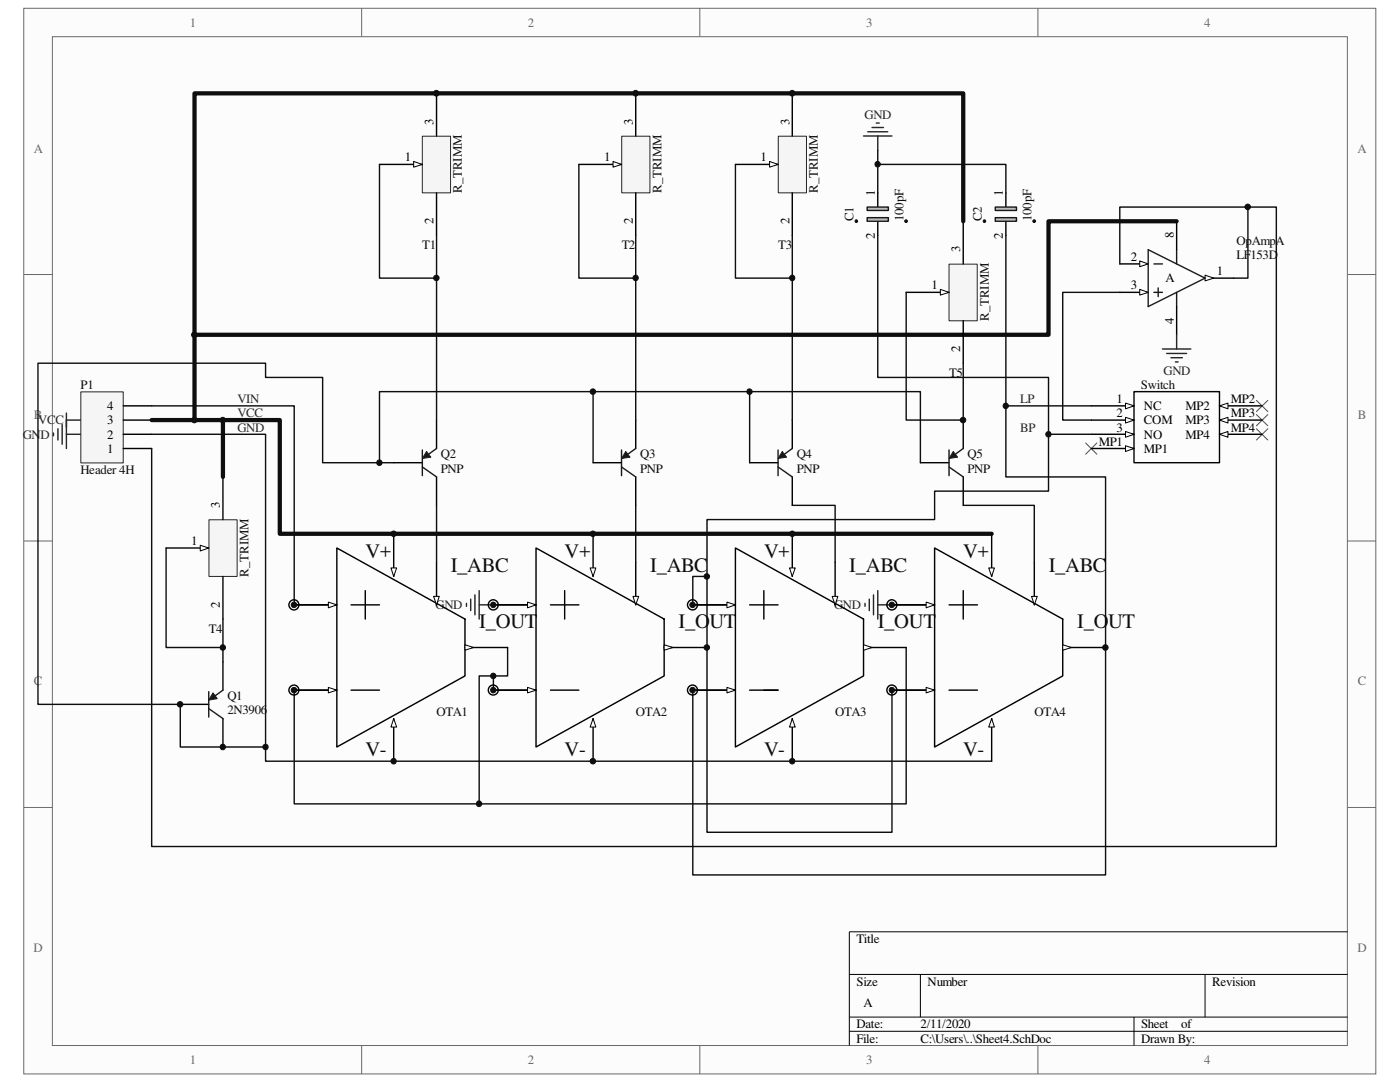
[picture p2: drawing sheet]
<svg xmlns="http://www.w3.org/2000/svg" width="279mm" height="216mm" viewBox="0 0 279 216" stroke-linecap="round" stroke-linejoin="round" font-family="sans-serif">
<path d="M4.8 1.7h269.8v212.6h-269.8z" fill="#fcfcfc"/>
<path d="M4.7 1.7h269.9v212.6h-269.9z" fill="none" stroke="#6a6a6a" stroke-width=".2"/>
<path d="M10.5 7.4h258.4v201.2h-258.4z" fill="#fcfcfc"/>
<g fill="none" stroke="#6a6a6a" stroke-width=".2">
<path d="M10.5 7.3h258.4v201.3h-258.4zM72.2 1.6v5.7M139.7 1.6v5.7M207.1 1.6v5.7M4.7 54.8h5.7M268.9 54.8h5.7M4.7 107.9h5.7M268.9 107.9h5.7M4.7 161.1h5.7M268.9 161.1h5.7M72.2 208.6v5.7M139.7 208.6v5.7"/>
<path d="M207.1 208.6v5.7"/>
</g>
<path d="M169.5 194.4h99.4M183.7 194.4v8.5M240.5 194.4v8.5M268.9 185.9h-99.4v22.7M169.5 202.9h99.4M169.5 205.8h99.4M226.3 202.9v5.7" fill="none" stroke="#000" stroke-width=".2"/>
<path d="M223.5 52.7h5.7" fill="none" stroke="#000" stroke-width=".28"/>
<path d="M227.5 52.1l1.7 .6-1.7 .5z" fill="#fcfcfc"/>
<path d="M227.5 52.1l1.7 .6-1.7 .5z" fill="none" stroke="#000" stroke-width=".2"/>
<path d="M223.5 58.3h5.7" fill="none" stroke="#000" stroke-width=".28"/>
<path d="M227.5 57.7l1.7 .6-1.7 .6z" fill="#fcfcfc"/>
<path d="M227.5 57.7l1.7 .6-1.7 .6z" fill="none" stroke="#000" stroke-width=".2"/>
<path d="M240.5 55.5h5.7" fill="none" stroke="#000" stroke-width=".28"/>
<path d="M240.5 54.9l1.7 .6-1.7 .5z" fill="#fcfcfc"/>
<path d="M240.5 54.9l1.7 .6-1.7 .5z" fill="none" stroke="#000" stroke-width=".2"/>
<path d="M229.2 49.8l11.3 5.7-11.3 5.7zM230.3 52.7h1.7M230.3 58.3h1.7M231.1 57.4v1.8M234.8 49.8v2.9M234.8 58.3v2.9M41.7 138v5.1M44.5 137.7l-2 1.4M41.7 141.4l2.8 2" fill="none" stroke="#1c1c1c" stroke-width=".28"/>
<path d="M234.8 44.2v5.6M234.8 61.2v5.6M44.5 132v5.7M36 140.5h5.7M44.5 143.4v5.7" fill="none" stroke="#000" stroke-width=".28"/>
<path d="M42.5 138.3l.8 1.1-1.6 .3z" fill="#1c1c1c"/>
<path d="M42.5 138.3l.8 1.1-1.6 .3z" fill="none" stroke="#1c1c1c" stroke-width=".2"/>
<path d="M10.7 86.4v.6M11.6 85.6v2.2M12.4 84.7v3.9M13.3 82.4v7.1M13.3 83.8h2.8M13.3 86.7h2.8" fill="none" stroke="#262626" stroke-width=".28"/>
<path d="M175.2 38.5v2.8M175.2 44.2v2.8" fill="none" stroke="#000" stroke-width=".28"/>
<path d="M173.1 43.4h4.2v.8h-4.2z" fill-rule="evenodd" fill="#c0c0c0"/>
<path d="M173.1 43.4h4.2v.8h-4.2z" fill="none" stroke="#1c1c1c" stroke-width=".28"/>
<path d="M173.1 41.3h4.2v.7h-4.2z" fill-rule="evenodd" fill="#c0c0c0"/>
<path d="M173.1 41.3h4.2v.7h-4.2z" fill="none" stroke="#1c1c1c" stroke-width=".28"/>
<circle cx="170.9" cy="44.1" r=".27" fill="#0e0e0e"/>
<circle cx="170.9" cy="44.1" r=".27" fill="none" stroke="#0e0e0e" stroke-width=".2"/>
<circle cx="180.8" cy="44.1" r=".27" fill="#0e0e0e"/>
<circle cx="180.8" cy="44.1" r=".27" fill="none" stroke="#0e0e0e" stroke-width=".2"/>
<path d="M200.7 38.5v2.8M200.7 44.2v2.8" fill="none" stroke="#000" stroke-width=".28"/>
<path d="M198.6 43.4h4.3v.8h-4.3z" fill-rule="evenodd" fill="#c0c0c0"/>
<path d="M198.6 43.4h4.3v.8h-4.3z" fill="none" stroke="#1c1c1c" stroke-width=".28"/>
<path d="M198.6 41.3h4.3v.7h-4.3z" fill-rule="evenodd" fill="#c0c0c0"/>
<path d="M198.6 41.3h4.3v.7h-4.3z" fill="none" stroke="#1c1c1c" stroke-width=".28"/>
<circle cx="196.5" cy="44.1" r=".27" fill="#0e0e0e"/>
<circle cx="196.5" cy="44.1" r=".27" fill="none" stroke="#0e0e0e" stroke-width=".2"/>
<circle cx="206.4" cy="44.1" r=".28" fill="#0e0e0e"/>
<circle cx="206.4" cy="44.1" r=".28" fill="none" stroke="#0e0e0e" stroke-width=".2"/>
<path d="M172.3 27.1h5.7M173.2 26.3h4M174 25.4h2.3M174.9 24.6h.6M175.2 27.1v2.9M232 69.6h5.7M232.8 70.5h4M233.7 71.4h2.3M234.6 72.2h.5M234.8 66.8v2.8" fill="none" stroke="#262626" stroke-width=".28"/>
<path d="M175.2 32.8h25.5v5.7M175.2 30v8.5" fill="none" stroke="#0e0e0e" stroke-width=".28"/>
<path d="M250.7 79.9l2.3 2.2M253 79.9l-2.3 2.2M216.7 88.4l2.2 2.2M218.9 88.4l-2.2 2.2M250.7 82.7l2.3 2.3M250.7 85.6l2.3 2.2M253 82.7l-2.3 2.3M253 85.6l-2.3 2.2" fill="none" stroke="#4c4c4c" stroke-width=".2"/>
<path d="M234.8 44.2h-25.5v22.6h-170.5v17" fill="none" stroke="#0e0e0e" stroke-width=".85"/>
<path d="M226.3 78.1h17.1v14.2h-17.1zM217.8 81h8.5" fill="none" stroke="#000" stroke-width=".28"/>
<path d="M224.6 80.4l1.7 .6-1.7 .6z" fill="#fcfcfc"/>
<path d="M224.6 80.4l1.7 .6-1.7 .6z" fill="none" stroke="#000" stroke-width=".2"/>
<path d="M217.8 83.8h8.5" fill="none" stroke="#000" stroke-width=".28"/>
<path d="M224.6 83.3l1.7 .5-1.7 .6z" fill="#fcfcfc"/>
<path d="M224.6 83.3l1.7 .5-1.7 .6z" fill="none" stroke="#000" stroke-width=".2"/>
<path d="M217.8 86.7h8.5" fill="none" stroke="#000" stroke-width=".28"/>
<path d="M224.6 86.1l1.7 .6-1.7 .5z" fill="#fcfcfc"/>
<path d="M224.6 86.1l1.7 .6-1.7 .5z" fill="none" stroke="#000" stroke-width=".2"/>
<path d="M217.8 89.5h8.5" fill="none" stroke="#000" stroke-width=".28"/>
<path d="M224.6 88.9l1.7 .6-1.7 .6z" fill="#fcfcfc"/>
<path d="M224.6 88.9l1.7 .6-1.7 .6z" fill="none" stroke="#000" stroke-width=".2"/>
<path d="M243.4 81h8.5" fill="none" stroke="#000" stroke-width=".28"/>
<path d="M243.4 81l1.7-.6v1.2z" fill="#fcfcfc"/>
<path d="M243.4 81l1.7-.6v1.2z" fill="none" stroke="#000" stroke-width=".2"/>
<path d="M243.4 83.8h8.5" fill="none" stroke="#000" stroke-width=".28"/>
<path d="M243.4 83.8l1.7-.5v1.1z" fill="#fcfcfc"/>
<path d="M243.4 83.8l1.7-.5v1.1z" fill="none" stroke="#000" stroke-width=".2"/>
<path d="M243.4 86.7h8.5" fill="none" stroke="#000" stroke-width=".28"/>
<path d="M243.4 86.7l1.7-.6v1.1z" fill="#fcfcfc"/>
<path d="M243.4 86.7l1.7-.6v1.1z" fill="none" stroke="#000" stroke-width=".2"/>
<path d="M16.2 78.2h8.4v14.2h-8.4z" fill="#f5f5f5"/>
<path d="M16.1 78.2h8.5v14.2h-8.5z" fill="none" stroke="#262626" stroke-width=".2"/>
<path d="M24.6 89.5h5.7M24.6 86.7h5.7M24.6 83.8h5.7M24.6 81h5.7" fill="none" stroke="#000" stroke-width=".28"/>
<path d="M223.5 52.7v-11.4h31.2v127.6h-224.4v-79.4M249 41.3v14.2h-2.8" fill="none" stroke="#0e0e0e" stroke-width=".28"/>
<path d="M84.3 27.2h5.6v11.3h-5.6z" fill="#f5f5f5"/>
<path d="M84.3 27.2h5.6v11.3h-5.6z" fill="none" stroke="#262626" stroke-width=".2"/>
<path d="M87.1 18.6v8.5M75.7 32.8h8.6M87.1 38.5v8.5" fill="none" stroke="#000" stroke-width=".28"/>
<path d="M82.5 32.2l1.8 .6-1.8 .6z" fill="#fcfcfc"/>
<path d="M82.5 32.2l1.8 .6-1.8 .6z" fill="none" stroke="#000" stroke-width=".2"/>
<path d="M124.1 27.2h5.6v11.3h-5.6z" fill="#f5f5f5"/>
<path d="M124.1 27.2h5.6v11.3h-5.6z" fill="none" stroke="#262626" stroke-width=".2"/>
<path d="M126.9 18.6v8.5M115.5 32.8h8.5M126.9 38.5v8.5" fill="none" stroke="#000" stroke-width=".28"/>
<path d="M122.3 32.2l1.7 .6-1.7 .6z" fill="#fcfcfc"/>
<path d="M122.3 32.2l1.7 .6-1.7 .6z" fill="none" stroke="#000" stroke-width=".2"/>
<path d="M155.4 27.2h5.6v11.3h-5.6z" fill="#f5f5f5"/>
<path d="M155.3 27.2h5.7v11.3h-5.7z" fill="none" stroke="#262626" stroke-width=".2"/>
<path d="M158.1 18.6v8.5M146.8 32.8h8.5M158.1 38.5v8.5" fill="none" stroke="#000" stroke-width=".28"/>
<path d="M153.6 32.2l1.7 .6-1.7 .6z" fill="#fcfcfc"/>
<path d="M153.6 32.2l1.7 .6-1.7 .6z" fill="none" stroke="#000" stroke-width=".2"/>
<path d="M41.7 103.8h5.6v11.2h-5.6z" fill="#f5f5f5"/>
<path d="M41.7 103.7h5.6v11.3h-5.6z" fill="none" stroke="#262626" stroke-width=".2"/>
<path d="M44.5 95.2v8.5M33.1 109.3h8.6M44.5 115v8.5" fill="none" stroke="#000" stroke-width=".28"/>
<path d="M40 108.8l1.7 .5-1.7 .6z" fill="#fcfcfc"/>
<path d="M40 108.8l1.7 .5-1.7 .6z" fill="none" stroke="#000" stroke-width=".2"/>
<path d="M78.6 92.3h5.7M87.1 83.8v5.7M87.1 95.2v5.6" fill="none" stroke="#000" stroke-width=".28"/>
<path d="M84.3 89.8v5.1M84.3 93.2l2.8 2M87.1 89.5l-2 1.4" fill="none" stroke="#1c1c1c" stroke-width=".28"/>
<path d="M85.1 90.1l.9 1.1-1.7 .3z" fill="#1c1c1c"/>
<path d="M85.1 90.1l.9 1.1-1.7 .3z" fill="none" stroke="#1c1c1c" stroke-width=".2"/>
<path d="M118.4 92.3h5.6M126.9 83.8v5.7M126.9 95.2v5.6" fill="none" stroke="#000" stroke-width=".28"/>
<path d="M124 89.8v5.1M124 93.2l2.9 2M126.9 89.5l-2 1.4" fill="none" stroke="#1c1c1c" stroke-width=".28"/>
<path d="M124.9 90.1l.8 1.1-1.7 .3z" fill="#1c1c1c"/>
<path d="M124.9 90.1l.8 1.1-1.7 .3z" fill="none" stroke="#1c1c1c" stroke-width=".2"/>
<path d="M183.7 92.3h5.7M192.2 83.8v5.7M192.2 95.2v5.6" fill="none" stroke="#000" stroke-width=".28"/>
<path d="M189.4 89.8v5.1M189.4 93.2l2.8 2M192.2 89.5l-2 1.4" fill="none" stroke="#1c1c1c" stroke-width=".28"/>
<path d="M190.2 90.1l.9 1.1-1.7 .3z" fill="#1c1c1c"/>
<path d="M190.2 90.1l.9 1.1-1.7 .3z" fill="none" stroke="#1c1c1c" stroke-width=".2"/>
<path d="M200.7 47v34h17.1M152.4 137.7h2.9" fill="none" stroke="#0e0e0e" stroke-width=".28"/>
<path d="M149.6 92.3h5.7M158.1 83.8v5.7M158.1 95.2v5.6" fill="none" stroke="#000" stroke-width=".28"/>
<path d="M155.3 89.8v5.1M155.3 93.2l2.8 2M158.1 89.5l-2 1.4" fill="none" stroke="#1c1c1c" stroke-width=".28"/>
<path d="M156.1 90.1l.9 1.1-1.7 .3z" fill="#1c1c1c"/>
<path d="M156.1 90.1l.9 1.1-1.7 .3z" fill="none" stroke="#1c1c1c" stroke-width=".2"/>
<path d="M189.4 52.7h5.6v11.3h-5.6z" fill="#f5f5f5"/>
<path d="M189.4 52.7h5.6v11.3h-5.6z" fill="none" stroke="#262626" stroke-width=".2"/>
<path d="M180.8 58.3h8.6M192.2 44.2v8.5M192.2 64v8.5" fill="none" stroke="#000" stroke-width=".28"/>
<path d="M187.7 57.7l1.7 .6-1.7 .6z" fill="#fcfcfc"/>
<path d="M187.7 57.7l1.7 .6-1.7 .6z" fill="none" stroke="#000" stroke-width=".2"/>
<path d="M30.3 83.8h25.5v22.7h142.1" fill="none" stroke="#0e0e0e" stroke-width=".85"/>
<path d="M175.2 47v28.3h34.1v11.4h8.5M30.3 81h28.4v39.7h8.5M200.7 81v14.2h19.9v79.4h-82.3v-36.9h8.5M209.3 86.7v11.3h-22.8v5.7h-45.4v62.4h36.9v-28.4h8.5M141.1 115h-2.8v5.7h8.5M98.5 134.9v2.8h8.5M98.5 120.7h8.5M101.3 129.2v5.7h-5.7v25.5h-36.9v-22.7h8.5M178 120.7h8.5M180.8 129.2v31.2h-85.2M53 149.1v2.8h144.9" fill="none" stroke="#0e0e0e" stroke-width=".28"/>
<path d="M93.9 119.5v2.3M94.8 118.7v4M95.6 117.9v5.6M173.5 119.5v2.3M174.3 118.7v4M175.2 117.9v5.6M93.1 120.4v.6M95.6 120.7h2.9M172.6 120.4v.6M175.2 120.7h2.8" fill="none" stroke="#262626" stroke-width=".28"/>
<path d="M67.2 109.3l25.6 14.2v11.4l-25.6 14.2zM58.7 120.7h8.5" fill="none" stroke="#000" stroke-width=".28"/>
<path d="M65.5 120.1l1.7 .6-1.7 .6z" fill="#fcfcfc"/>
<path d="M65.5 120.1l1.7 .6-1.7 .6z" fill="none" stroke="#000" stroke-width=".2"/>
<path d="M58.7 137.7h8.5" fill="none" stroke="#000" stroke-width=".28"/>
<path d="M65.5 137.2l1.7 .5-1.7 .6z" fill="#fcfcfc"/>
<path d="M65.5 137.2l1.7 .5-1.7 .6z" fill="none" stroke="#000" stroke-width=".2"/>
<path d="M92.8 129.2h8.5" fill="none" stroke="#000" stroke-width=".28"/>
<path d="M92.8 128.7l1.7 .5-1.7 .6z" fill="#fcfcfc"/>
<path d="M92.8 128.7l1.7 .5-1.7 .6z" fill="none" stroke="#000" stroke-width=".2"/>
<path d="M78.6 106.5v8.5" fill="none" stroke="#000" stroke-width=".28"/>
<path d="M78 113.3h1.2l-.6 1.7z" fill="#fcfcfc"/>
<path d="M78 113.3h1.2l-.6 1.7z" fill="none" stroke="#000" stroke-width=".2"/>
<path d="M78.6 143.4v8.5" fill="none" stroke="#000" stroke-width=".28"/>
<path d="M78.6 143.4l.6 1.7h-1.2z" fill="#fcfcfc"/>
<path d="M78.6 143.4l.6 1.7h-1.2z" fill="none" stroke="#000" stroke-width=".2"/>
<path d="M72.9 117.9v5.6M87.1 112.2v8.5M70.1 120.7h5.6M70.1 137.7h5.6" fill="none" stroke="#000" stroke-width=".28"/>
<path d="M86.5 119h1.2l-.6 1.7z" fill="#fcfcfc"/>
<path d="M86.5 119h1.2l-.6 1.7z" fill="none" stroke="#000" stroke-width=".2"/>
<g fill="none" stroke="#000" stroke-width=".28">
<path d="M107 109.3l25.5 14.2v11.4l-25.5 14.2zM98.5 120.7h8.5"/>
<circle cx="58.6" cy="120.7" r="1"/>
<circle cx="58.7" cy="137.7" r=".99"/>
</g>
<path d="M105.3 120.1l1.7 .6-1.7 .6z" fill="#fcfcfc"/>
<path d="M105.3 120.1l1.7 .6-1.7 .6z" fill="none" stroke="#000" stroke-width=".2"/>
<path d="M98.5 137.7h8.5" fill="none" stroke="#000" stroke-width=".28"/>
<path d="M105.3 137.2l1.7 .5-1.7 .6z" fill="#fcfcfc"/>
<path d="M105.3 137.2l1.7 .5-1.7 .6z" fill="none" stroke="#000" stroke-width=".2"/>
<path d="M132.5 129.2h8.6" fill="none" stroke="#000" stroke-width=".28"/>
<path d="M132.5 128.7l1.8 .5-1.8 .6z" fill="#fcfcfc"/>
<path d="M132.5 128.7l1.8 .5-1.8 .6z" fill="none" stroke="#000" stroke-width=".2"/>
<path d="M118.4 106.5v8.5" fill="none" stroke="#000" stroke-width=".28"/>
<path d="M117.8 113.3h1.1l-.5 1.7z" fill="#fcfcfc"/>
<path d="M117.8 113.3h1.1l-.5 1.7z" fill="none" stroke="#000" stroke-width=".2"/>
<path d="M118.4 143.4v8.5" fill="none" stroke="#000" stroke-width=".28"/>
<path d="M118.4 143.4l.5 1.7h-1.1z" fill="#fcfcfc"/>
<path d="M118.4 143.4l.5 1.7h-1.1z" fill="none" stroke="#000" stroke-width=".2"/>
<path d="M112.7 117.9v5.6M126.9 112.2v8.5M109.9 120.7h5.6M109.9 137.7h5.6" fill="none" stroke="#000" stroke-width=".28"/>
<path d="M126.3 119h1.2l-.6 1.7z" fill="#fcfcfc"/>
<path d="M126.3 119h1.2l-.6 1.7z" fill="none" stroke="#000" stroke-width=".2"/>
<g fill="none" stroke="#000" stroke-width=".28">
<path d="M146.8 109.3l25.5 14.2v11.4l-25.5 14.2zM138.3 120.7h8.5"/>
<circle cx="98.4" cy="120.7" r="1.01"/>
<circle cx="98.4" cy="137.7" r="1"/>
</g>
<path d="M145.1 120.1l1.7 .6-1.7 .6z" fill="#fcfcfc"/>
<path d="M145.1 120.1l1.7 .6-1.7 .6z" fill="none" stroke="#000" stroke-width=".2"/>
<path d="M138.3 137.7h8.5" fill="none" stroke="#000" stroke-width=".28"/>
<path d="M145.1 137.2l1.7 .5-1.7 .6z" fill="#fcfcfc"/>
<path d="M145.1 137.2l1.7 .5-1.7 .6z" fill="none" stroke="#000" stroke-width=".2"/>
<path d="M172.3 129.2h8.5" fill="none" stroke="#000" stroke-width=".28"/>
<path d="M172.3 128.7l1.7 .5-1.7 .6z" fill="#fcfcfc"/>
<path d="M172.3 128.7l1.7 .5-1.7 .6z" fill="none" stroke="#000" stroke-width=".2"/>
<path d="M158.1 106.5v8.5" fill="none" stroke="#000" stroke-width=".28"/>
<path d="M157.6 113.3h1.1l-.6 1.7z" fill="#fcfcfc"/>
<path d="M157.6 113.3h1.1l-.6 1.7z" fill="none" stroke="#000" stroke-width=".2"/>
<path d="M158.1 143.4v8.5" fill="none" stroke="#000" stroke-width=".28"/>
<path d="M158.1 143.4l.6 1.7h-1.1z" fill="#fcfcfc"/>
<path d="M158.1 143.4l.6 1.7h-1.1z" fill="none" stroke="#000" stroke-width=".2"/>
<path d="M152.4 117.9v5.6M166.7 112.2v8.5M149.6 120.7h5.7M149.6 137.7h5.7" fill="none" stroke="#000" stroke-width=".28"/>
<path d="M166.1 119h1.1l-.5 1.7z" fill="#fcfcfc"/>
<path d="M166.1 119h1.1l-.5 1.7z" fill="none" stroke="#000" stroke-width=".2"/>
<g fill="none" stroke="#000" stroke-width=".28">
<path d="M186.5 109.3l25.6 14.2v11.4l-25.6 14.2zM178 120.7h8.5"/>
<circle cx="138.2" cy="120.7" r="1"/>
<circle cx="138.2" cy="137.7" r=".99"/>
</g>
<path d="M184.8 120.1l1.7 .6-1.7 .6z" fill="#fcfcfc"/>
<path d="M184.8 120.1l1.7 .6-1.7 .6z" fill="none" stroke="#000" stroke-width=".2"/>
<path d="M178 137.7h8.5" fill="none" stroke="#000" stroke-width=".28"/>
<path d="M184.8 137.2l1.7 .5-1.7 .6z" fill="#fcfcfc"/>
<path d="M184.8 137.2l1.7 .5-1.7 .6z" fill="none" stroke="#000" stroke-width=".2"/>
<path d="M212.1 129.2h8.5" fill="none" stroke="#000" stroke-width=".28"/>
<path d="M212.1 128.7l1.7 .5-1.7 .6z" fill="#fcfcfc"/>
<path d="M212.1 128.7l1.7 .5-1.7 .6z" fill="none" stroke="#000" stroke-width=".2"/>
<path d="M197.9 106.5v8.5" fill="none" stroke="#000" stroke-width=".28"/>
<path d="M197.3 113.3h1.2l-.6 1.7z" fill="#fcfcfc"/>
<path d="M197.3 113.3h1.2l-.6 1.7z" fill="none" stroke="#000" stroke-width=".2"/>
<path d="M197.9 143.4v8.5" fill="none" stroke="#000" stroke-width=".28"/>
<path d="M197.9 143.4l.6 1.7h-1.2z" fill="#fcfcfc"/>
<path d="M197.9 143.4l.6 1.7h-1.2z" fill="none" stroke="#000" stroke-width=".2"/>
<path d="M192.2 117.9v5.6M206.4 112.2v8.5M189.4 120.7h5.7M189.4 137.7h5.7" fill="none" stroke="#000" stroke-width=".28"/>
<path d="M205.9 119h1.1l-.6 1.7z" fill="#fcfcfc"/>
<path d="M205.9 119h1.1l-.6 1.7z" fill="none" stroke="#000" stroke-width=".2"/>
<g fill="none" stroke="#000" stroke-width=".28">
<circle cx="178" cy="120.7" r="1.01"/>
<circle cx="178" cy="137.7" r="1"/>
</g>
<g fill="none" stroke="#0e0e0e" stroke-width=".28">
<path d="M75.7 32.8v22.7h11.4M115.5 32.8v22.7h11.4M146.8 32.8v22.7h11.3M87.1 47v36.8M126.9 47v36.8M158.1 47v36.8M180.8 58.3v25.5h11.4v-11.3M223.5 58.3h-11.4v25.5h5.7M118.4 78.1h31.2v14.2M149.6 78.1h34.1v14.2M30.3 86.7h22.7v62.4h-17v-8.6h-28.4v-68h45.4v2.8h11.4v17h14.2M75.7 92.3v-14.2h42.7v14.2"/>
<path d="M33.1 109.3v19.9h11.4M87.1 100.8v11.4M126.9 100.8v11.4M158.1 100.8h8.6v11.4M192.2 100.8h14.2v11.4M44.5 123.5v8.5"/>
</g>
<path d="M192.2 44.2v-25.6h-153.4v48.2M44.5 83.8v11.4" fill="none" stroke="#0e0e0e" stroke-width=".85"/>
<circle cx="35.9" cy="140.5" r=".55" fill="#0e0e0e"/>
<circle cx="35.9" cy="140.5" r=".55" fill="none" stroke="#0e0e0e" stroke-width=".2"/>
<circle cx="38.8" cy="83.8" r=".55" fill="#0e0e0e"/>
<circle cx="38.8" cy="83.8" r=".55" fill="none" stroke="#0e0e0e" stroke-width=".2"/>
<circle cx="38.8" cy="66.8" r=".55" fill="#0e0e0e"/>
<circle cx="38.8" cy="66.8" r=".55" fill="none" stroke="#0e0e0e" stroke-width=".2"/>
<circle cx="44.5" cy="149.1" r=".55" fill="#0e0e0e"/>
<circle cx="44.5" cy="149.1" r=".55" fill="none" stroke="#0e0e0e" stroke-width=".2"/>
<circle cx="44.5" cy="129.2" r=".54" fill="#0e0e0e"/>
<circle cx="44.5" cy="129.2" r=".54" fill="none" stroke="#0e0e0e" stroke-width=".2"/>
<circle cx="44.5" cy="83.8" r=".54" fill="#0e0e0e"/>
<circle cx="44.5" cy="83.8" r=".54" fill="none" stroke="#0e0e0e" stroke-width=".2"/>
<circle cx="53" cy="149.1" r=".54" fill="#0e0e0e"/>
<circle cx="53" cy="149.1" r=".54" fill="none" stroke="#0e0e0e" stroke-width=".2"/>
<circle cx="58.7" cy="137.7" r=".55" fill="#0e0e0e"/>
<circle cx="58.7" cy="137.7" r=".55" fill="none" stroke="#0e0e0e" stroke-width=".2"/>
<circle cx="58.7" cy="120.7" r=".55" fill="#0e0e0e"/>
<circle cx="58.7" cy="120.7" r=".55" fill="none" stroke="#0e0e0e" stroke-width=".2"/>
<circle cx="75.7" cy="92.3" r=".54" fill="#0e0e0e"/>
<circle cx="75.7" cy="92.3" r=".54" fill="none" stroke="#0e0e0e" stroke-width=".2"/>
<circle cx="78.5" cy="151.9" r=".54" fill="#0e0e0e"/>
<circle cx="78.5" cy="151.9" r=".54" fill="none" stroke="#0e0e0e" stroke-width=".2"/>
<circle cx="78.5" cy="106.5" r=".53" fill="#0e0e0e"/>
<circle cx="78.5" cy="106.5" r=".53" fill="none" stroke="#0e0e0e" stroke-width=".2"/>
<circle cx="87.1" cy="55.5" r=".55" fill="#0e0e0e"/>
<circle cx="87.1" cy="55.5" r=".55" fill="none" stroke="#0e0e0e" stroke-width=".2"/>
<circle cx="87.1" cy="18.6" r=".56" fill="#0e0e0e"/>
<circle cx="87.1" cy="18.6" r=".56" fill="none" stroke="#0e0e0e" stroke-width=".2"/>
<circle cx="95.6" cy="160.4" r=".56" fill="#0e0e0e"/>
<circle cx="95.6" cy="160.4" r=".56" fill="none" stroke="#0e0e0e" stroke-width=".2"/>
<circle cx="98.4" cy="137.7" r=".55" fill="#0e0e0e"/>
<circle cx="98.4" cy="137.7" r=".55" fill="none" stroke="#0e0e0e" stroke-width=".2"/>
<circle cx="98.4" cy="134.9" r=".54" fill="#0e0e0e"/>
<circle cx="98.4" cy="134.9" r=".54" fill="none" stroke="#0e0e0e" stroke-width=".2"/>
<circle cx="98.4" cy="120.7" r=".54" fill="#0e0e0e"/>
<circle cx="98.4" cy="120.7" r=".54" fill="none" stroke="#0e0e0e" stroke-width=".2"/>
<circle cx="118.3" cy="151.9" r=".55" fill="#0e0e0e"/>
<circle cx="118.3" cy="151.9" r=".55" fill="none" stroke="#0e0e0e" stroke-width=".2"/>
<circle cx="118.3" cy="106.5" r=".55" fill="#0e0e0e"/>
<circle cx="118.3" cy="106.5" r=".55" fill="none" stroke="#0e0e0e" stroke-width=".2"/>
<circle cx="118.3" cy="78.1" r=".55" fill="#0e0e0e"/>
<circle cx="118.3" cy="78.1" r=".55" fill="none" stroke="#0e0e0e" stroke-width=".2"/>
<circle cx="126.8" cy="55.5" r=".54" fill="#0e0e0e"/>
<circle cx="126.8" cy="55.5" r=".54" fill="none" stroke="#0e0e0e" stroke-width=".2"/>
<circle cx="126.8" cy="18.6" r=".56" fill="#0e0e0e"/>
<circle cx="126.8" cy="18.6" r=".56" fill="none" stroke="#0e0e0e" stroke-width=".2"/>
<circle cx="138.2" cy="137.7" r=".55" fill="#0e0e0e"/>
<circle cx="138.2" cy="137.7" r=".55" fill="none" stroke="#0e0e0e" stroke-width=".2"/>
<circle cx="138.2" cy="120.7" r=".55" fill="#0e0e0e"/>
<circle cx="138.2" cy="120.7" r=".55" fill="none" stroke="#0e0e0e" stroke-width=".2"/>
<circle cx="141.1" cy="129.2" r=".55" fill="#0e0e0e"/>
<circle cx="141.1" cy="129.2" r=".55" fill="none" stroke="#0e0e0e" stroke-width=".2"/>
<circle cx="141.1" cy="115" r=".55" fill="#0e0e0e"/>
<circle cx="141.1" cy="115" r=".55" fill="none" stroke="#0e0e0e" stroke-width=".2"/>
<circle cx="149.6" cy="78.1" r=".54" fill="#0e0e0e"/>
<circle cx="149.6" cy="78.1" r=".54" fill="none" stroke="#0e0e0e" stroke-width=".2"/>
<circle cx="158.1" cy="151.9" r=".54" fill="#0e0e0e"/>
<circle cx="158.1" cy="151.9" r=".54" fill="none" stroke="#0e0e0e" stroke-width=".2"/>
<circle cx="158.1" cy="106.5" r=".53" fill="#0e0e0e"/>
<circle cx="158.1" cy="106.5" r=".53" fill="none" stroke="#0e0e0e" stroke-width=".2"/>
<circle cx="158.1" cy="55.5" r=".53" fill="#0e0e0e"/>
<circle cx="158.1" cy="55.5" r=".53" fill="none" stroke="#0e0e0e" stroke-width=".2"/>
<circle cx="158.1" cy="18.6" r=".55" fill="#0e0e0e"/>
<circle cx="158.1" cy="18.6" r=".55" fill="none" stroke="#0e0e0e" stroke-width=".2"/>
<circle cx="175.1" cy="32.8" r=".55" fill="#0e0e0e"/>
<circle cx="175.1" cy="32.8" r=".55" fill="none" stroke="#0e0e0e" stroke-width=".2"/>
<circle cx="178" cy="137.7" r=".55" fill="#0e0e0e"/>
<circle cx="178" cy="137.7" r=".55" fill="none" stroke="#0e0e0e" stroke-width=".2"/>
<circle cx="178" cy="120.7" r=".54" fill="#0e0e0e"/>
<circle cx="178" cy="120.7" r=".54" fill="none" stroke="#0e0e0e" stroke-width=".2"/>
<circle cx="192.2" cy="83.8" r=".55" fill="#0e0e0e"/>
<circle cx="192.2" cy="83.8" r=".55" fill="none" stroke="#0e0e0e" stroke-width=".2"/>
<circle cx="200.7" cy="81" r=".54" fill="#0e0e0e"/>
<circle cx="200.7" cy="81" r=".54" fill="none" stroke="#0e0e0e" stroke-width=".2"/>
<circle cx="209.2" cy="86.7" r=".53" fill="#0e0e0e"/>
<circle cx="209.2" cy="86.7" r=".53" fill="none" stroke="#0e0e0e" stroke-width=".2"/>
<circle cx="220.6" cy="129.2" r=".55" fill="#0e0e0e"/>
<circle cx="220.6" cy="129.2" r=".55" fill="none" stroke="#0e0e0e" stroke-width=".2"/>
<circle cx="249" cy="41.3" r=".55" fill="#0e0e0e"/>
<circle cx="249" cy="41.3" r=".55" fill="none" stroke="#0e0e0e" stroke-width=".2"/>
<g font-size="4.1" fill="#0e0e0e">
<text x="72.9" y="111.3">V+</text>
<text x="112.7" y="111.3">V+</text>
<text x="152.5" y="111.3">V+</text>
<text x="192.2" y="111.3">V+</text>
<text x="90" y="114">I_ABC</text>
<text x="129.8" y="114">I_ABC</text>
<text x="169.5" y="114">I_ABC</text>
<text x="209.3" y="114">I_ABC</text>
<text x="95.6" y="125.4">I_OUT</text>
<text x="135.4" y="125.4">I_OUT</text>
<text x="175.2" y="125.4">I_OUT</text>
<text x="215" y="125.4">I_OUT</text>
<text x="72.9" y="150.9">V-</text>
<text x="112.7" y="150.9">V-</text>
<text x="152.5" y="150.9">V-</text>
<text x="192.2" y="150.9">V-</text>
</g>
<g font-size="2.6" fill="#696969">
<text x="37.9" y="5.3">1</text>
<text x="105.4" y="5.3">2</text>
<text x="172.8" y="5.3">3</text>
<text x="240.3" y="5.3">4</text>
<text x="6.7" y="30.4">A</text>
<text x="270.9" y="30.4">A</text>
<text x="6.8" y="83.6">B</text>
<text x="271" y="83.6">B</text>
<text x="6.8" y="136.8">C</text>
<text x="271" y="136.8">C</text>
<text x="6.7" y="189.9">D</text>
<text x="270.9" y="189.9">D</text>
<text x="37.9" y="212.3">1</text>
<text x="105.4" y="212.3">2</text>
<text x="172.8" y="212.3">3</text>
<text x="240.3" y="212.3">4</text>
</g>
<g font-size="2.6" fill="#262626">
<text x="172.5" y="23.7">GND</text>
<text x="232.2" y="74.8">GND</text>
<text x="47.4" y="83.3">VCC</text>
<text x="47.4" y="80.4">VIN</text>
<text x="203.6" y="80.4">LP</text>
<text x="4.5" y="87.5">GND</text>
<text x="7.6" y="84.7">VCC</text>
<text x="47.4" y="86.1">GND</text>
<text x="203.6" y="86.1">BP</text>
<text x="86.9" y="121.5">GND</text>
<text x="166.5" y="121.5">GND</text>
</g>
<g font-size="2.6">
<text x="86.5" y="24.9" transform="rotate(-90 86.5 24.9)">3</text>
<text x="126.3" y="24.9" transform="rotate(-90 126.3 24.9)">3</text>
<text x="157.6" y="24.9" transform="rotate(-90 157.6 24.9)">3</text>
<text x="80.8" y="32.2">1</text>
<text x="120.6" y="32.2">1</text>
<text x="151.8" y="32.2">1</text>
<text x="174.6" y="39.1" transform="rotate(-90 174.6 39.1)">1</text>
<text x="200.2" y="39.1" transform="rotate(-90 200.2 39.1)">1</text>
<text x="86.5" y="44.7" transform="rotate(-90 86.5 44.7)">2</text>
<text x="126.3" y="44.7" transform="rotate(-90 126.3 44.7)">2</text>
<text x="157.6" y="44.7" transform="rotate(-90 157.6 44.7)">2</text>
<text x="174.6" y="47.7" transform="rotate(-90 174.6 47.7)">2</text>
<text x="200.2" y="47.7" transform="rotate(-90 200.2 47.7)">2</text>
<text x="234.3" y="47.5" transform="rotate(-90 234.3 47.5)">8</text>
<text x="191.6" y="50.4" transform="rotate(-90 191.6 50.4)">3</text>
<text x="225.7" y="52.1">2</text>
<text x="185.9" y="57.7">1</text>
<text x="225.7" y="57.7">3</text>
<text x="232.6" y="56.3">A</text>
<text x="242.8" y="54.9">1</text>
<text x="234.3" y="64.7" transform="rotate(-90 234.3 64.7)">4</text>
<text x="191.6" y="70.2" transform="rotate(-90 191.6 70.2)">2</text>
<text x="21.4" y="81.8">4</text>
<text x="222.8" y="80.4">1</text>
<text x="222.8" y="83.3">2</text>
<text x="228.3" y="81.8">NC</text>
<text x="236.6" y="81.8">MP2</text>
<text x="245.7" y="80.4">MP2</text>
<text x="245.7" y="83.3">MP3</text>
<text x="21.4" y="87.5">2</text>
<text x="21.4" y="84.7">3</text>
<text x="219.3" y="88.9">MP1</text>
<text x="222.8" y="86.1">3</text>
<text x="228.3" y="84.7">COM</text>
<text x="228.3" y="87.5">NO</text>
<text x="236.6" y="84.7">MP3</text>
<text x="236.6" y="87.5">MP4</text>
<text x="245.7" y="86.1">MP4</text>
<text x="21.4" y="90.3">1</text>
<text x="228.3" y="90.3">MP1</text>
<text x="43.9" y="101.4" transform="rotate(-90 43.9 101.4)">3</text>
<text x="38.2" y="108.8">1</text>
<text x="43.9" y="121.3" transform="rotate(-90 43.9 121.3)">2</text>
<text x="170.9" y="188.2">Title</text>
<text x="170.9" y="196.7">Size</text>
<text x="185.1" y="196.7">Number</text>
<text x="241.9" y="196.7">Revision</text>
<text x="172.3" y="201">A</text>
<text x="170.9" y="205.2">Date:</text>
<text x="170.9" y="208">File:</text>
<text x="183.7" y="208">C:\Users\..\Sheet4.SchDoc</text>
<text x="183.7" y="205.2">2/11/2020</text>
<text x="227.8" y="205.2">Sheet</text>
<text x="227.8" y="208">Drawn By:</text>
<text x="235.7" y="205.2">of</text>
</g>
<g font-size="2.6" fill="#0e0e0e">
<text x="92.2" y="38.5" transform="rotate(-90 92.2 38.5)">R_TRIMM</text>
<text x="132" y="38.5" transform="rotate(-90 132 38.5)">R_TRIMM</text>
<text x="163.2" y="38.5" transform="rotate(-90 163.2 38.5)">R_TRIMM</text>
<text x="170.3" y="44.2" transform="rotate(-90 170.3 44.2)">C1</text>
<text x="180.3" y="44.2" transform="rotate(-90 180.3 44.2)">100pF</text>
<text x="195.9" y="44.2" transform="rotate(-90 195.9 44.2)">C2</text>
<text x="205.9" y="44.2" transform="rotate(-90 205.9 44.2)">100pF</text>
<text x="84.3" y="49.8">T1</text>
<text x="124.1" y="49.8">T2</text>
<text x="155.3" y="49.8">T3</text>
<text x="246.8" y="48.9">OpAmpA</text>
<text x="246.8" y="51.8">LF153D</text>
<text x="197.3" y="64" transform="rotate(-90 197.3 64)">R_TRIMM</text>
<text x="16.1" y="77.6">P1</text>
<text x="189.4" y="75.3">T5</text>
<text x="227.7" y="77.6">Switch</text>
<text x="16.1" y="94.6">Header 4H</text>
<text x="88" y="91.5">Q2</text>
<text x="88" y="94.3">PNP</text>
<text x="127.8" y="91.5">Q3</text>
<text x="127.8" y="94.3">PNP</text>
<text x="159" y="91.5">Q4</text>
<text x="159" y="94.3">PNP</text>
<text x="193.1" y="91.5">Q5</text>
<text x="193.1" y="94.3">PNP</text>
<text x="49.6" y="115.1" transform="rotate(-90 49.6 115.1)">R_TRIMM</text>
<text x="41.7" y="126.4">T4</text>
<text x="45.4" y="139.7">Q1</text>
<text x="45.4" y="142.5">2N3906</text>
<text x="87.1" y="142.8">OTA1</text>
<text x="126.9" y="142.8">OTA2</text>
<text x="166.7" y="142.8">OTA3</text>
<text x="206.5" y="142.8">OTA4</text>
</g>
</svg>
